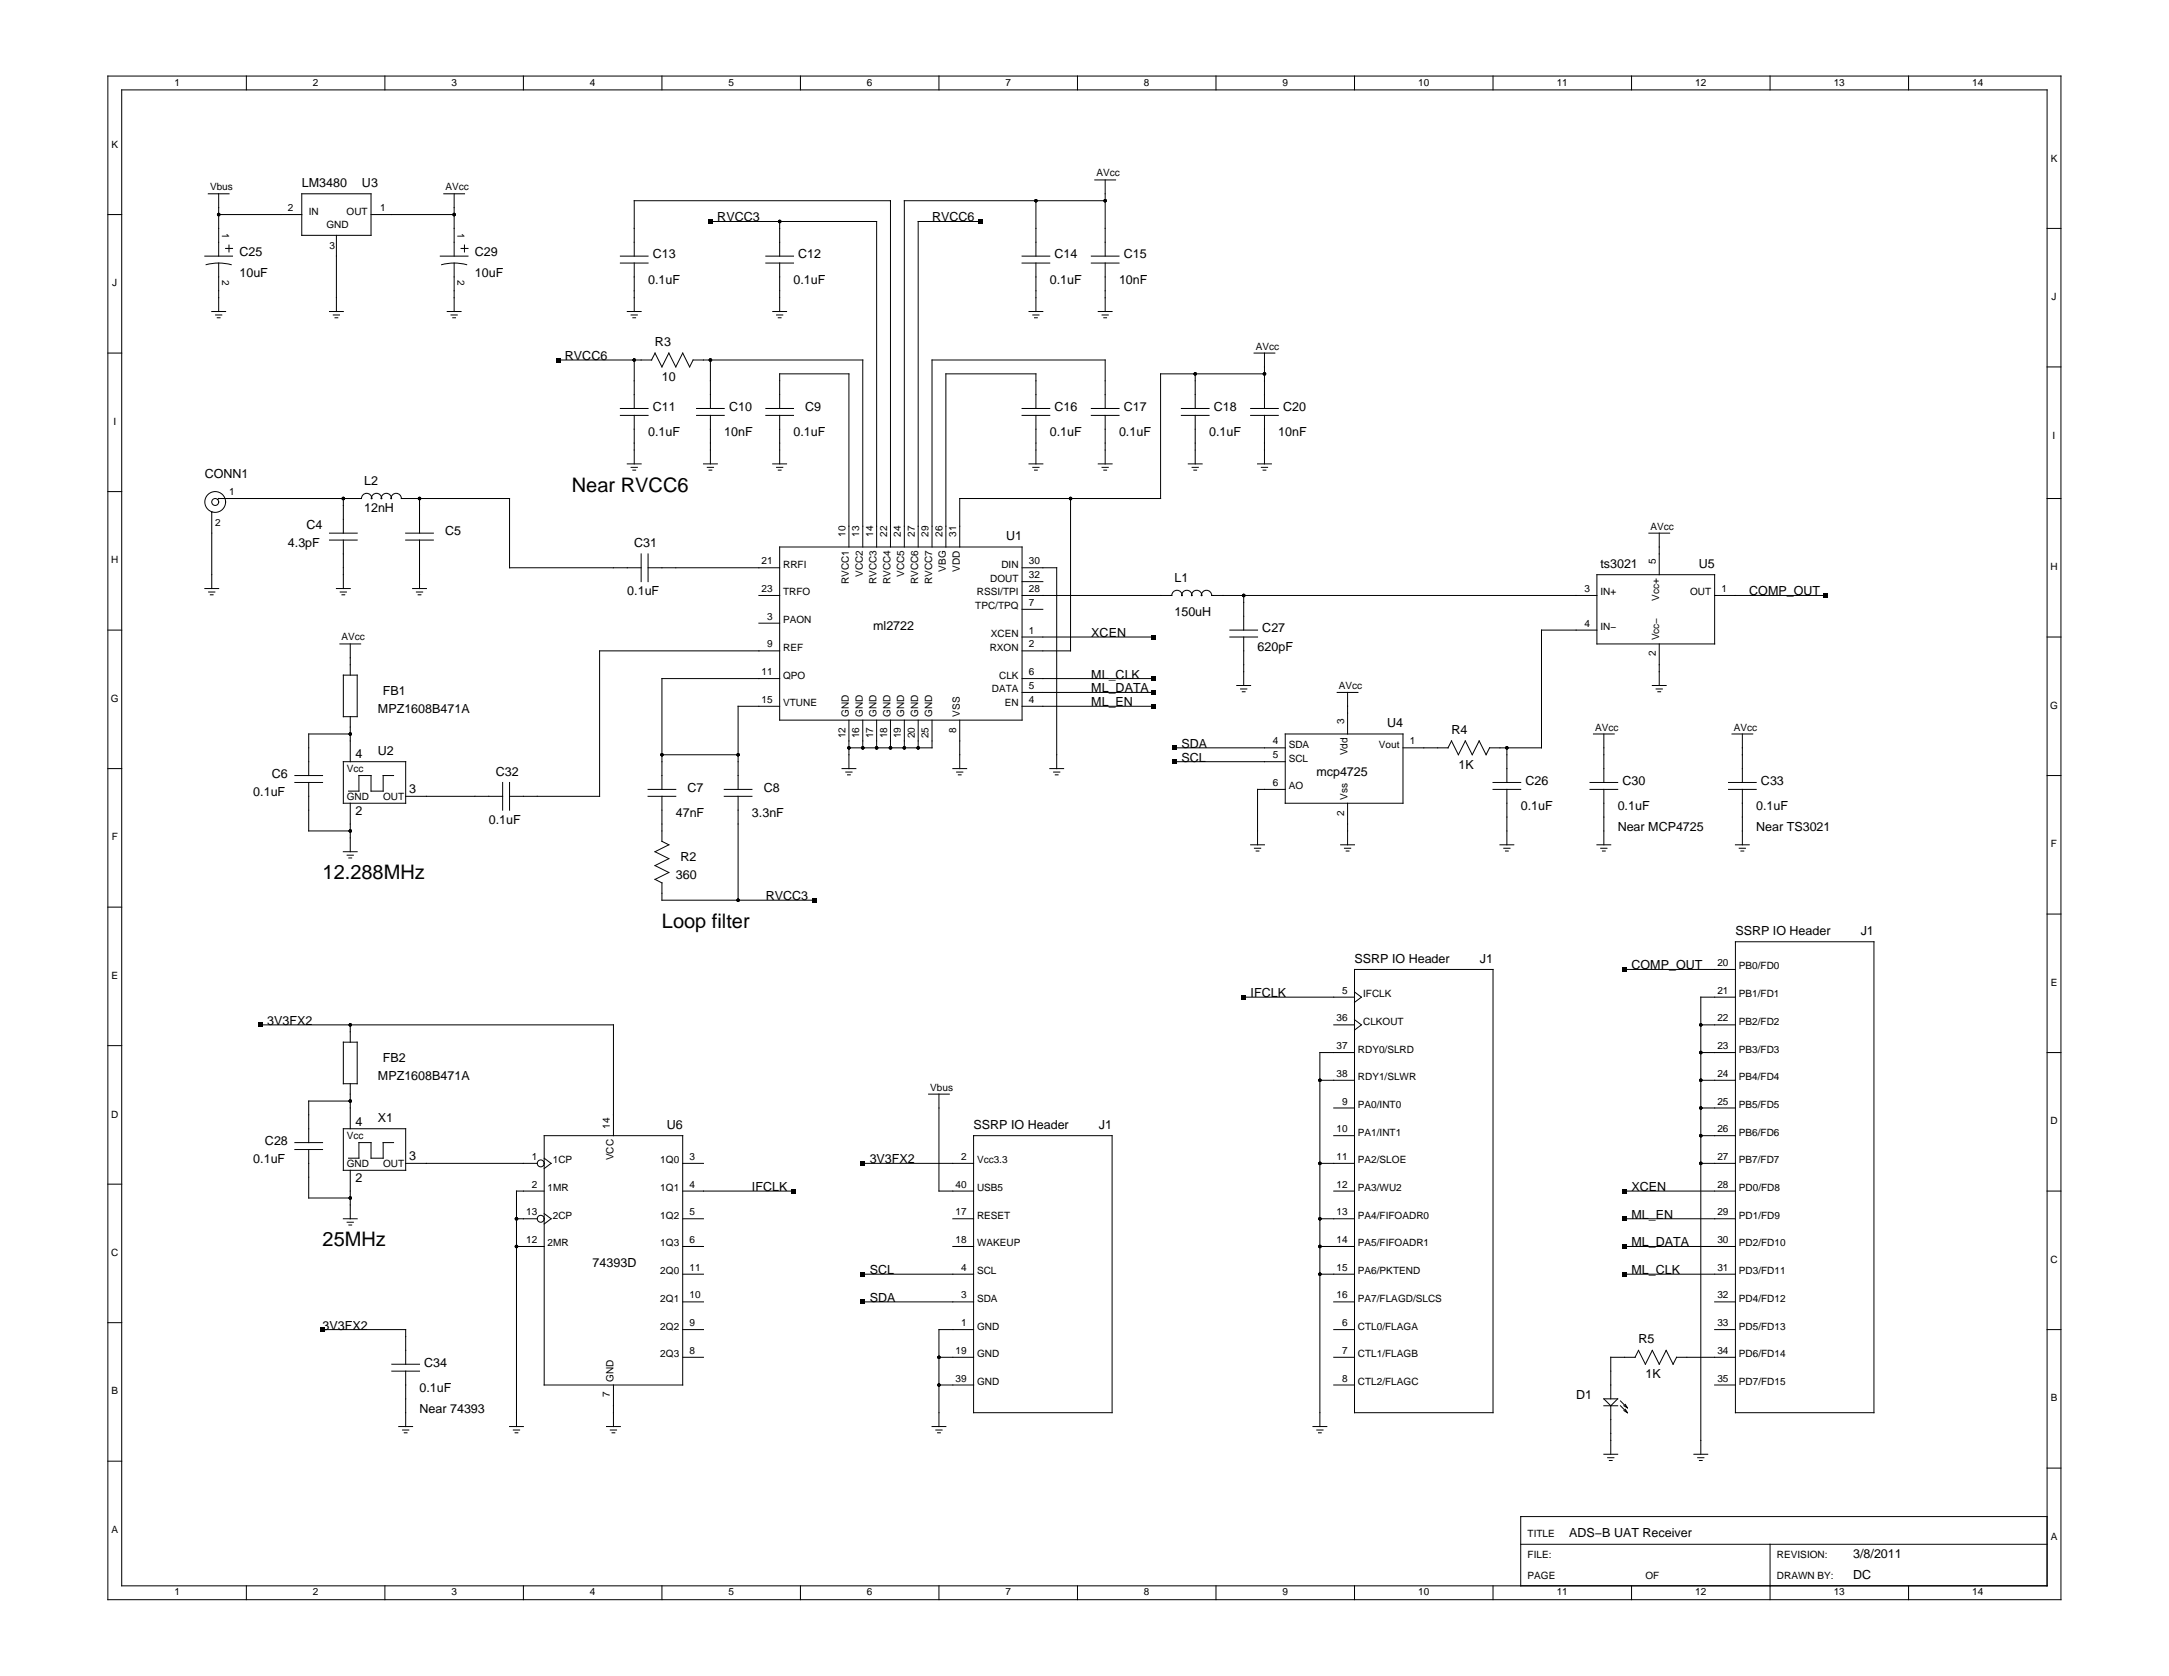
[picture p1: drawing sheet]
<svg xmlns="http://www.w3.org/2000/svg" width="279mm" height="216mm" viewBox="0 0 279 216" stroke-linecap="round" stroke-linejoin="round" font-family="sans-serif">
<g fill="none" stroke="#000" stroke-width=".13">
<path d="M13.9 9.8h251.6v196.3h-251.6zM15.7 11.6h248v192.7h-248zM31.7 9.8v1.8M49.6 9.8v1.8M67.4 9.8v1.8M85.3 9.8v1.8M103.1 9.8v1.8M121 9.8v1.8M138.8 9.8v1.8M156.6 9.8v1.8M174.5 9.8v1.8M192.3 9.8v1.8"/>
<path d="M210.2 9.8v1.8M228 9.8v1.8M245.9 9.8v1.8M13.9 27.6h1.8M26.4 33h3.6M26.6 34.1a6.2 6.2 0 0 1 3.2 0M26.8 25h2.7M28.2 27.6h10.7M28.2 25v8M28.2 33.9v6.2M29.1 32h.9M29.5 31.6v.9"/>
<path d="M38.9 25h8.9v5.3h-8.9zM43.3 30.3v9.8M47.8 27.6h10.7M56.7 33h3.6M56.9 34.1a6.2 6.2 0 0 1 3.2 0M57.2 25h2.6M58.5 25v8M58.5 33.9v6.2M59.4 32h.9M59.8 31.6v.9M79.9 33.9h3.6M79.9 33h3.6"/>
<path d="M81.7 33v-7.1h33v44.6M81.7 33.9v6.2M91.5 28.5h21.4v42M98.6 33.9h3.6M98.6 33h3.6M100.4 28.5v4.5M100.4 33.9v6.2M126.3 28.5h-8v42M131.7 33.9h3.5M131.7 33h3.5M133.4 25.9v7.1M133.4 33.9v6.2"/>
<path d="M140.6 33.9h3.5M140.6 33h3.5M141 23.2h2.7M142.4 25.9h-25.9v44.6M142.4 23.2v9.8M142.4 33.9v6.2M263.7 29.4h1.8M13.9 45.5h1.8M27.3 40.1h1.8M27.8 40.6h.8M28 40.9h.3M42.4 40.1h1.8"/>
<path d="M42.9 40.6h.8M43.2 40.9h.3M57.6 40.1h1.8M58.1 40.6h.8M58.3 40.9h.4M71.9 46.4h12M79.9 53.5h3.6M79.9 52.6h3.6M80.8 40.1h1.8M80.8 59.8h1.8M81.3 40.6h.8M81.5 40.9h.4"/>
<path d="M81.7 46.4v6.2M81.7 53.5v6.3M83.9 46.4l.5-.9 .9 1.8 .9-1.8 .9 1.8 .8-1.8 .9 1.8 .5-.9h21.8v24.1M89.7 53.5h3.6M89.7 52.6h3.6M90.6 59.8h1.8M91.5 46.4v6.2M91.5 53.5v6.3M98.6 53.5h3.6M98.6 52.6h3.6M99.5 40.1h1.8M99.5 59.8h1.8"/>
<path d="M100 40.6h.8M100.3 40.9h.3M100.4 52.6v-4.4h9v22.3M100.4 53.5v6.3M131.7 53.5h3.5M131.7 52.6h3.5M132.5 40.1h1.8M132.5 59.8h1.8M133 40.6h.8M133.3 40.9h.3M133.4 52.6v-4.4h-11.6v22.3M133.4 53.5v6.3"/>
<path d="M140.6 53.5h3.5M140.6 52.6h3.5M141.5 40.1h1.8M141.5 59.8h1.8M142 40.6h.8M142.2 40.9h.3M142.4 52.6v-6.2h-22.3v24.1M142.4 53.5v6.3M152.2 53.5h3.5M152.2 52.6h3.5M153.1 59.8h1.8M154 48.2v4.4"/>
<path d="M154 53.5v6.3M161.1 53.5h3.6M161.1 52.6h3.6M161.5 45.5h2.7M162 59.8h1.8M162.9 48.2h-13.4v16h-25.9v6.3M162.9 45.5v7.1M162.9 53.5v6.3M263.7 47.3h1.8M13.9 63.3h1.8M26.4 75.8h1.8M26.9 76.3h.8"/>
<path d="M27.1 76.6h.4M27.3 65.9v9.9M28 64.4l.2-.2h18.4a.65 .65 0 0 1 .6-.7 .65 .65 0 0 1 .7 .8 .64 .64 0 0 1 .6-.8 .64 .64 0 0 1 .6 .8 .64 .64 0 0 1 .7-.8 .64 .64 0 0 1 .6 .8 .65 .65 0 0 1 .6-.8 .65 .65 0 0 1 .7 .7h13.9v8.9h17M42.4 69.6h3.6M42.4 68.7h3.6M43.3 75.8h1.8M43.8 76.3h.8M44 76.6h.4M44.2 64.2v4.5M44.2 69.6v6.2M52.3 69.6h3.5M52.3 68.7h3.5"/>
<path d="M53.1 75.8h1.8M53.6 76.3h.8M53.9 76.6h.3M54 64.2v4.5M54 69.6v6.2M81.3 60.2h.8M81.5 60.6h.4M82.6 71.4v3.5M83.5 73.1h16.9M83.5 71.4v3.5M91.1 60.2h.8M91.3 60.6h.4"/>
<path d="M97.8 76.7h2.6M100 60.2h.8M100.3 60.6h.3M100.4 70.5h31.3v22.3h-31.3zM131.7 76.7h19.2a.65 .65 0 0 1 .7-.7 .65 .65 0 0 1 .6 .7 .64 .64 0 0 1 .7-.7 .64 .64 0 0 1 .6 .7 .64 .64 0 0 1 .6-.7 .64 .64 0 0 1 .7 .7 .65 .65 0 0 1 .6-.7 .65 .65 0 0 1 .7 .7h49.6M131.7 73.1h4.4v25.9M131.7 74.9h2.6M131.7 78.5h2.6M133 60.2h.8M133.3 60.6h.3M137.9 64.2v19.6h-6.2M142 60.2h.8"/>
<path d="M142.2 60.6h.3M153.6 60.2h.8M153.8 60.6h.3M160.2 76.7v4.5M162.5 60.2h.8M162.7 60.6h.4M205.7 74h15.2v9h-15.2zM212.4 68.7h2.7M213.7 68.7v5.3M220.9 76.7h14.2M263.7 64.2h1.8M13.9 81.2h1.8"/>
<path d="M13.9 99h1.8M38 99.9h3.6M43.8 83h2.7M44.2 87h1.8v5.3h-1.8zM44.2 98.1h8.1v5.4h-8.1zM45.1 83v4M45.1 92.3v5.8M45.1 94.6h-5.3v5.3M50.7 99.9h-1.3v2h-1.6v-2h-1.6v2h-1.3M85.3 97.2h9.8M97.8 80.3h2.6M100.4 87.4h-15.1v14.3"/>
<path d="M100.4 91h-5.3v10.7M100.4 83.8h-23.2v18.8h-11.6M108.5 99h1.7M109 99.5h.8M109.2 99.8h.3M109.4 92.8v6.2M111.1 92.8v3.5M112.9 92.8v3.5M114.7 92.8v3.5M116.5 92.8v3.5M118.3 92.8v3.5M120.1 92.8v3.5h-10.7"/>
<path d="M122.7 99h1.8M123.2 99.5h.8M123.4 99.8h.4M123.6 92.8v6.2M131.7 82.1h16.9M131.7 91h16.9M131.7 87.4h16.9M131.7 89.2h16.9M135.2 99h1.8M135.7 99.5h.8M135.9 99.8h.4M151.3 96.3h14.3"/>
<path d="M151.3 98.1h14.3M158.4 81.2h3.6M158.4 82.1h3.6M159.3 88.3h1.8M159.8 88.8h.8M160 89.1h.4M160.2 82.1v6.2M165.6 94.6h15.1v8.9h-15.1zM172.3 89.2h2.6M173.6 89.2v5.4M180.7 96.3h5.8M194.1 96.3v4.5"/>
<path d="M205.3 94.6h2.6M205.7 81.2h-7.1v15.1h-6.7l-.5 .9-.9-1.8-.9 1.8-.8-1.8-.9 1.8-.9-1.8-.5 .9M206.6 94.6v6.2M212.8 88.3h1.8M213.3 88.8h.8M213.6 89.1h.3M213.7 83v5.3M223.1 94.6h2.7M224.4 94.6v6.2M263.7 82.1h1.8M263.7 99.9h1.8M13.9 116.9h1.8"/>
<path d="M38 100.8h3.6M39.8 100.8v6.2h5.3M44.2 109.7h1.8M44.7 110.2h.8M44.9 110.5h.4M45.1 103.5v6.2M52.3 102.6h12.4M64.7 100.8v3.6M65.6 100.8v3.6M83.5 102.6h3.6M83.5 101.7h3.6M85.3 102.6v5.8l.9 .4-1.8 .9 1.8 .9-1.8 .9 1.8 .9-1.8 .9 .9 .4"/>
<path d="M85.3 113.7v2.3h19.6M93.3 102.6h3.6M93.3 101.7h3.6M95.1 102.6v13.4M161.1 108.8h1.8M161.6 109.3h.8M161.8 109.6h.4M165.6 101.7h-3.6v7.1M172.7 108.8h1.8M173.2 109.3h.8M173.4 109.6h.4M173.6 103.5v5.3"/>
<path d="M192.3 100.8h3.6M192.3 101.7h3.6M193.2 108.8h1.8M193.7 109.3h.8M193.9 109.6h.4M194.1 101.7v7.1M204.8 100.8h3.6M204.8 101.7h3.6M205.7 108.8h1.8M206.2 109.3h.8M206.4 109.6h.4M206.6 101.7v7.1"/>
<path d="M222.7 100.8h3.5M222.7 101.7h3.5M223.5 108.8h1.8M224 109.3h.8M224.3 109.6h.3M224.4 101.7v7.1M263.7 117.7h1.8M13.9 134.7h1.8M33.5 132h45.5v14.3M44.2 134.3h1.8v5.3h-1.8zM45.1 132v2.3M45.1 139.6v5.8"/>
<path d="M160.2 128.5h14.3M170 139.2h4.5M171.8 132h2.7M174.5 135.6h-4.5v48.2M174.5 124.9h17.8v57.1h-17.8zM174.5 127.8l.9 .7-.9 .6M174.5 131.4l.9 .6-.9 .7M209.3 124.9h14.2M219.1 135.6h4.4M219.1 132h4.4M219.1 139.2h4.4M223.5 121.3h17.9v60.7h-17.9z"/>
<path d="M223.5 128.5h-4.4v58.8M263.7 135.6h1.8M13.9 152.5h1.8M38 147.2h3.6M38 148.1h3.6M39.8 148.1v6.2h5.3M44.2 145.4h8.1v5.4h-8.1zM44.2 157h1.8M44.7 157.4h.8M44.9 157.8h.4M45.1 150.8v6.2M45.1 141.8h-5.3v5.4"/>
<path d="M50.7 147.2h-1.3v2h-1.6v-2h-1.6v2h-1.3M52.3 149.9h16.9M66.5 157h2.7M70.1 153.4h-3.6v30.4M70.1 146.3h17.8v32.1h-17.8zM70.1 149.2l.9 .7-.9 .6M70.1 156.3l.9 .7-.9 .7M87.9 153.4h14.3M87.9 149.9h2.7M87.9 157h2.7M111.1 149.9h14.3M119.6 140.9h2.7"/>
<path d="M121 140.9v12.5h4.4M122.7 157h2.7M125.4 146.3h17.9v35.7h-17.9zM170 149.9h4.5M170 157h4.5M171.8 153.4h2.7M171.8 146.3h2.7M171.8 142.7h2.7M209.3 153.4h14.2M209.3 157h14.2M219.1 149.9h4.4M219.1 146.3h4.4"/>
<path d="M219.1 142.7h4.4M263.7 153.4h1.8M13.9 170.4h1.8M41.6 171.3h10.7v4.4M50.5 176.6h3.5M50.5 175.7h3.5M52.3 176.6v7.2M66.5 160.6h3.6M79 178.4v5.4M87.9 171.3h2.7M87.9 160.6h2.7M87.9 164.1h2.7"/>
<path d="M87.9 167.7h2.7M87.9 174.8h2.7M111.1 164.1h14.3M111.1 167.7h14.3M121 174.8h4.4M121 178.4h4.4M122.7 160.6h2.7M125.4 171.3h-4.4v12.5M170 160.6h4.5M170 164.1h4.5M171.8 171.3h2.7M171.8 167.7h2.7"/>
<path d="M171.8 174.8h2.7M171.8 178.4h2.7M209.3 160.6h14.2M209.3 164.1h14.2M210.6 174.8l.5-.8 .9 1.7 .8-1.7 .9 1.7 .9-1.7 .9 1.7 .5-.9h7.5M210.6 174.8h-3.1v5.4M220.9 171.3h2.6M220.9 167.7h2.6M220.9 178.4h2.6M263.7 171.3h1.8M13.9 188.2h1.8M51.4 183.8h1.7"/>
<path d="M51.9 184.2h.8M52.1 184.6h.3M65.6 183.8h1.8M66.1 184.2h.8M66.4 184.6h.3M78.1 183.8h1.8M78.6 184.2h.8M78.8 184.6h.4M120.1 183.8h1.7M120.6 184.2h.8M120.8 184.6h.3M169.1 183.8h1.8"/>
<path d="M169.6 184.2h.8M169.8 184.6h.4M195.9 198.9h67.8M206.6 180.2h1.8l-.9 .9zM206.6 181.1h1.8M206.6 187.3h1.8M207.1 187.8h.8M207.3 188.1h.4M207.5 181.1v6.2M208.7 180.5l.9 .9M208.7 181.1l.9 .9M209.2 181.1l.4 .3"/>
<path d="M209.2 181.7l.4 .3M209.4 180.9l.2 .5M209.4 181.5l.2 .5M218.2 187.3h1.8M218.7 187.8h.8M218.9 188.1h.4M228 198.9v7.2M263.7 195.4h-67.8v8.9M263.7 189.1h1.8M31.7 204.3v1.8M49.6 204.3v1.8M67.4 204.3v1.8"/>
<path d="M85.3 204.3v1.8M103.1 204.3v1.8M121 204.3v1.8M138.8 204.3v1.8M156.6 204.3v1.8M174.5 204.3v1.8M192.3 204.3v1.8M210.2 204.3v1.8M245.9 204.3v1.8"/>
<circle cx="27.7" cy="64.7" r="1.34"/>
<circle cx="27.7" cy="64.7" r=".45"/>
<circle cx="69.7" cy="157" r=".45"/>
<circle cx="69.7" cy="149.9" r=".45"/>
</g>
<g fill="#000">
<path d="M91.2 28.3h.6v.5h-.6zM126 28.3h.6v.5h-.6zM71.6 46.1h.6v.5h-.6zM234.9 76.4h.5v.6h-.5zM148.3 90.7h.6v.6h-.6zM148.3 88.9h.6v.6h-.6zM148.3 87.1h.6v.6h-.6zM148.3 81.8h.6v.5h-.6zM151 97.9h.6v.5h-.6zM151 96.1h.6v.5h-.6zM104.6 115.7h.6v.5h-.6zM33.3 131.8h.5v.5h-.5z"/>
<path d="M159.9 128.2h.6v.5h-.6zM209 124.6h.5v.6h-.5zM101.9 153.2h.6v.5h-.6zM110.9 149.6h.5v.5h-.5zM209 156.7h.5v.6h-.5zM209 153.2h.5v.5h-.5zM41.3 171h.5v.5h-.5zM110.9 163.9h.5v.5h-.5zM110.9 167.4h.5v.6h-.5zM209 160.3h.5v.5h-.5zM209 163.9h.5v.5h-.5z"/>
<circle cx="28.2" cy="27.6" r=".22"/>
<circle cx="58.5" cy="27.6" r=".22"/>
<circle cx="100.4" cy="28.5" r=".22"/>
<circle cx="133.4" cy="25.9" r=".22"/>
<circle cx="142.4" cy="25.9" r=".22"/>
<circle cx="81.7" cy="46.4" r=".22"/>
<circle cx="91.5" cy="46.4" r=".22"/>
<circle cx="154" cy="48.2" r=".22"/>
<circle cx="162.9" cy="48.2" r=".22"/>
<circle cx="44.2" cy="64.2" r=".22"/>
<circle cx="54" cy="64.2" r=".22"/>
<circle cx="137.9" cy="64.2" r=".22"/>
<circle cx="160.2" cy="76.7" r=".22"/>
<circle cx="45.1" cy="94.6" r=".22"/>
<circle cx="85.3" cy="97.2" r=".22"/>
<circle cx="95.1" cy="97.2" r=".22"/>
<circle cx="109.4" cy="96.3" r=".22"/>
<circle cx="111.1" cy="96.3" r=".22"/>
<circle cx="112.9" cy="96.3" r=".22"/>
<circle cx="114.7" cy="96.3" r=".22"/>
<circle cx="116.5" cy="96.3" r=".22"/>
<circle cx="118.3" cy="96.3" r=".22"/>
<circle cx="194.1" cy="96.3" r=".22"/>
<circle cx="45.1" cy="107" r=".22"/>
<circle cx="95.1" cy="116" r=".22"/>
<circle cx="45.1" cy="132" r=".22"/>
<circle cx="170" cy="139.2" r=".22"/>
<circle cx="219.1" cy="135.6" r=".22"/>
<circle cx="219.1" cy="139.2" r=".22"/>
<circle cx="219.1" cy="132" r=".22"/>
<circle cx="45.1" cy="154.3" r=".22"/>
<circle cx="45.1" cy="141.8" r=".22"/>
<circle cx="66.5" cy="157" r=".22"/>
<circle cx="170" cy="149.9" r=".22"/>
<circle cx="170" cy="157" r=".22"/>
<circle cx="219.1" cy="149.9" r=".22"/>
<circle cx="219.1" cy="142.7" r=".22"/>
<circle cx="219.1" cy="146.3" r=".22"/>
<circle cx="66.5" cy="160.6" r=".22"/>
<circle cx="121" cy="174.8" r=".22"/>
<circle cx="121" cy="178.4" r=".22"/>
<circle cx="170" cy="164.1" r=".22"/>
<circle cx="170" cy="160.6" r=".22"/>
</g>
<g font-size="2.6">
<text x="73.7" y="63.3">Near RVCC6</text>
<text x="41.6" y="113.3">12.288MHz</text>
<text x="85.3" y="119.5">Loop filter</text>
<text x="41.6" y="160.6">25MHz</text>
</g>
<g font-size="1.6">
<text x="38.9" y="24.1">LM3480</text>
<text x="46.6" y="24.1">U3</text>
<text x="92.4" y="28.5">RVCC3</text>
<text x="120.1" y="28.5">RVCC6</text>
<text x="30.8" y="33">C25</text>
<text x="30.8" y="35.7">10uF</text>
<text x="61.2" y="33">C29</text>
<text x="61.2" y="35.7">10uF</text>
<text x="84.1" y="33.3">C13</text>
<text x="102.8" y="33.3">C12</text>
<text x="135.8" y="33.3">C14</text>
<text x="144.8" y="33.3">C15</text>
<text x="83.5" y="36.6">0.1uF</text>
<text x="102.2" y="36.6">0.1uF</text>
<text x="135.2" y="36.6">0.1uF</text>
<text x="144.1" y="36.6">10nF</text>
<text x="72.8" y="46.4">RVCC6</text>
<text x="84.4" y="44.6">R3</text>
<text x="84.1" y="52.9">C11</text>
<text x="85.3" y="49.1">10</text>
<text x="93.9" y="52.9">C10</text>
<text x="103.7" y="52.9">C9</text>
<text x="135.8" y="52.9">C16</text>
<text x="144.8" y="52.9">C17</text>
<text x="156.4" y="52.9">C18</text>
<text x="165.3" y="52.9">C20</text>
<text x="83.5" y="56.2">0.1uF</text>
<text x="93.3" y="56.2">10nF</text>
<text x="102.2" y="56.2">0.1uF</text>
<text x="135.2" y="56.2">0.1uF</text>
<text x="144.1" y="56.2">0.1uF</text>
<text x="155.7" y="56.2">0.1uF</text>
<text x="164.7" y="56.2">10nF</text>
<text x="26.4" y="61.5">CONN1</text>
<text x="46.9" y="62.4">L2</text>
<text x="37.1" y="70.5">4.3pF</text>
<text x="39.5" y="68.1">C4</text>
<text x="46.9" y="66">12nH</text>
<text x="57.3" y="69">C5</text>
<text x="81.7" y="70.5">C31</text>
<text x="129.6" y="69.6">U1</text>
<text x="80.8" y="76.7">0.1uF</text>
<text x="151.3" y="74.9">L1</text>
<text x="206.2" y="73.1">ts3021</text>
<text x="218.8" y="73.1">U5</text>
<text x="225.3" y="76.7">COMP_OUT</text>
<text x="112.5" y="81.2">ml2722</text>
<text x="140.6" y="82.1">XCEN</text>
<text x="151.3" y="79.4">150uH</text>
<text x="162" y="83.8">620pF</text>
<text x="162.6" y="81.5">C27</text>
<text x="49.3" y="89.5">FB1</text>
<text x="140.6" y="89.2">ML_DATA</text>
<text x="140.6" y="87.4">ML_CLK</text>
<text x="48.7" y="91.9">MPZ1608B471A</text>
<text x="140.6" y="91">ML_EN</text>
<text x="178.7" y="93.7">U4</text>
<text x="187" y="94.6">R4</text>
<text x="35" y="100.2">C6</text>
<text x="45.8" y="97.7">4</text>
<text x="48.7" y="97.2">U2</text>
<text x="63.9" y="99.9">C32</text>
<text x="88.6" y="102">C7</text>
<text x="98.4" y="102">C8</text>
<text x="152.2" y="98.1">SCL</text>
<text x="152.2" y="96.3">SDA</text>
<text x="169.6" y="99.9">mcp4725</text>
<text x="187.9" y="99">1K</text>
<text x="196.5" y="101.1">C26</text>
<text x="209" y="101.1">C30</text>
<text x="226.8" y="101.1">C33</text>
<text x="32.6" y="102.6">0.1uF</text>
<text x="45.8" y="105">2</text>
<text x="52.7" y="102.1">3</text>
<text x="63" y="106.1">0.1uF</text>
<text x="87.1" y="105.3">47nF</text>
<text x="96.9" y="105.3">3.3nF</text>
<text x="195.9" y="104.4">0.1uF</text>
<text x="208.4" y="107">Near MCP4725</text>
<text x="208.4" y="104.4">0.1uF</text>
<text x="226.2" y="104.4">0.1uF</text>
<text x="226.2" y="107">Near TS3021</text>
<text x="87.1" y="113.3">360</text>
<text x="87.7" y="110.9">R2</text>
<text x="98.6" y="116">RVCC3</text>
<text x="174.5" y="124">SSRP IO Header</text>
<text x="190.6" y="124">J1</text>
<text x="210.2" y="124.9">COMP_OUT</text>
<text x="223.5" y="120.4">SSRP IO Header</text>
<text x="239.7" y="120.4">J1</text>
<text x="161.1" y="128.5">IFCLK</text>
<text x="34.4" y="132">3V3FX2</text>
<text x="49.3" y="136.7">FB2</text>
<text x="48.7" y="139.2">MPZ1608B471A</text>
<text x="32.6" y="149.9">0.1uF</text>
<text x="34.1" y="147.5">C28</text>
<text x="45.8" y="145">4</text>
<text x="48.7" y="144.5">X1</text>
<text x="52.7" y="149.4">3</text>
<text x="85.9" y="145.4">U6</text>
<text x="112" y="149.9">3V3FX2</text>
<text x="125.4" y="145.4">SSRP IO Header</text>
<text x="141.6" y="145.4">J1</text>
<text x="45.8" y="152.3">2</text>
<text x="96.9" y="153.4">IFCLK</text>
<text x="210.2" y="153.4">XCEN</text>
<text x="210.2" y="157">ML_EN</text>
<text x="210.2" y="160.6">ML_DATA</text>
<text x="76.3" y="163.2">74393D</text>
<text x="112" y="164.1">SCL</text>
<text x="112" y="167.7">SDA</text>
<text x="210.2" y="164.1">ML_CLK</text>
<text x="41.6" y="171.3">3V3FX2</text>
<text x="211.1" y="173.1">R5</text>
<text x="54" y="179.3">0.1uF</text>
<text x="54.7" y="176">C34</text>
<text x="212" y="177.5">1K</text>
<text x="54" y="182">Near 74393</text>
<text x="203" y="180.2">D1</text>
<text x="202.1" y="198">ADS−B UAT Receiver</text>
<text x="238.7" y="200.7">3/8/2011</text>
<text x="238.7" y="203.4">DC</text>
</g>
<g font-size="1.3">
<text x="22.5" y="11">1</text>
<text x="40.3" y="11">2</text>
<text x="58.1" y="11">3</text>
<text x="76" y="11">4</text>
<text x="93.8" y="11">5</text>
<text x="111.7" y="11">6</text>
<text x="129.5" y="11">7</text>
<text x="147.4" y="11">8</text>
<text x="165.2" y="11">9</text>
<text x="182.7" y="11">10</text>
<text x="200.5" y="11">11</text>
<text x="218.4" y="11">12</text>
<text x="236.2" y="11">13</text>
<text x="254.1" y="11">14</text>
<text x="14.4" y="19">K</text>
<text x="141.2" y="22.7">AVcc</text>
<text x="264.2" y="20.8">K</text>
<text x="27.1" y="24.5">Vbus</text>
<text x="37.1" y="27.2">2</text>
<text x="39.8" y="27.6">IN</text>
<text x="42.1" y="29.4">GND</text>
<text x="44.7" y="27.6">OUT</text>
<text x="49" y="27.2">1</text>
<text x="57.4" y="24.5">AVcc</text>
<text x="28.6" y="30" transform="rotate(90 28.6 30)">1</text>
<text x="42.4" y="32.1">3</text>
<text x="58.9" y="30" transform="rotate(90 58.9 30)">1</text>
<text x="14.5" y="36.9">J</text>
<text x="28.6" y="36.1" transform="rotate(90 28.6 36.1)">2</text>
<text x="58.9" y="36.1" transform="rotate(90 58.9 36.1)">2</text>
<text x="264.3" y="38.7">J</text>
<text x="161.8" y="45">AVcc</text>
<text x="14.6" y="54.7">I</text>
<text x="264.4" y="56.5">I</text>
<text x="29.5" y="63.8">1</text>
<text x="27.7" y="67.8">2</text>
<text x="108.9" y="69.1" transform="rotate(-90 108.9 69.1)">10</text>
<text x="110.7" y="69.1" transform="rotate(-90 110.7 69.1)">13</text>
<text x="112.5" y="69.1" transform="rotate(-90 112.5 69.1)">14</text>
<text x="114.3" y="69.1" transform="rotate(-90 114.3 69.1)">22</text>
<text x="116" y="69.1" transform="rotate(-90 116 69.1)">24</text>
<text x="117.8" y="69.1" transform="rotate(-90 117.8 69.1)">27</text>
<text x="119.6" y="69.1" transform="rotate(-90 119.6 69.1)">29</text>
<text x="121.4" y="69.1" transform="rotate(-90 121.4 69.1)">26</text>
<text x="123.2" y="69.1" transform="rotate(-90 123.2 69.1)">31</text>
<text x="212.6" y="68.2">AVcc</text>
<text x="14.3" y="72.6">H</text>
<text x="98.1" y="72.7">21</text>
<text x="98.1" y="76.3">23</text>
<text x="100.9" y="73.1">RRFI</text>
<text x="100.9" y="76.7">TRFO</text>
<text x="109.4" y="75.3" transform="rotate(-90 109.4 75.3)">RVCC1</text>
<text x="111.1" y="74.3" transform="rotate(-90 111.1 74.3)">VCC2</text>
<text x="112.9" y="75.3" transform="rotate(-90 112.9 75.3)">RVCC3</text>
<text x="114.7" y="75.3" transform="rotate(-90 114.7 75.3)">RVCC4</text>
<text x="116.5" y="74.3" transform="rotate(-90 116.5 74.3)">VCC5</text>
<text x="118.3" y="75.3" transform="rotate(-90 118.3 75.3)">RVCC6</text>
<text x="120.1" y="75.3" transform="rotate(-90 120.1 75.3)">RVCC7</text>
<text x="121.8" y="73.6" transform="rotate(-90 121.8 73.6)">VBG</text>
<text x="123.6" y="73.6" transform="rotate(-90 123.6 73.6)">VDD</text>
<text x="125.8" y="76.7">RSSI/TPI</text>
<text x="127.6" y="74.9">DOUT</text>
<text x="129" y="73.1">DIN</text>
<text x="132.5" y="72.7">30</text>
<text x="132.5" y="74.5">32</text>
<text x="132.5" y="76.3">28</text>
<text x="204.1" y="76.3">3</text>
<text x="206.2" y="76.7">IN+</text>
<text x="213.3" y="72.7" transform="rotate(-90 213.3 72.7)">5</text>
<text x="213.7" y="77.4" transform="rotate(-90 213.7 77.4)">Vcc+</text>
<text x="217.7" y="76.7">OUT</text>
<text x="221.8" y="76.3">1</text>
<text x="264.1" y="73.5">H</text>
<text x="44" y="82.5">AVcc</text>
<text x="98.8" y="79.8">3</text>
<text x="98.8" y="83.4">9</text>
<text x="100.9" y="80.3">PAON</text>
<text x="100.9" y="83.8">REF</text>
<text x="125.6" y="78.5">TPC/TPQ</text>
<text x="127.5" y="83.8">RXON</text>
<text x="127.6" y="82.1">XCEN</text>
<text x="132.5" y="78">7</text>
<text x="132.5" y="81.6">1</text>
<text x="132.5" y="83.4">2</text>
<text x="204.1" y="80.7">4</text>
<text x="206.2" y="81.2">IN−</text>
<text x="213.7" y="82.5" transform="rotate(-90 213.7 82.5)">Vcc−</text>
<text x="98.1" y="87">11</text>
<text x="100.9" y="87.4">QPO</text>
<text x="127.8" y="89.2">DATA</text>
<text x="128.7" y="87.4">CLK</text>
<text x="132.5" y="87">6</text>
<text x="132.5" y="88.8">5</text>
<text x="172.5" y="88.8">AVcc</text>
<text x="213.3" y="84.6" transform="rotate(-90 213.3 84.6)">2</text>
<text x="14.3" y="90.4">G</text>
<text x="98.1" y="90.5">15</text>
<text x="100.9" y="91">VTUNE</text>
<text x="108.9" y="95.1" transform="rotate(-90 108.9 95.1)">12</text>
<text x="109.4" y="92.3" transform="rotate(-90 109.4 92.3)">GND</text>
<text x="110.7" y="95.1" transform="rotate(-90 110.7 95.1)">16</text>
<text x="111.1" y="92.3" transform="rotate(-90 111.1 92.3)">GND</text>
<text x="112.5" y="95.1" transform="rotate(-90 112.5 95.1)">17</text>
<text x="112.9" y="92.3" transform="rotate(-90 112.9 92.3)">GND</text>
<text x="114.3" y="95.1" transform="rotate(-90 114.3 95.1)">18</text>
<text x="114.7" y="92.3" transform="rotate(-90 114.7 92.3)">GND</text>
<text x="116" y="95.1" transform="rotate(-90 116 95.1)">19</text>
<text x="116.5" y="92.3" transform="rotate(-90 116.5 92.3)">GND</text>
<text x="117.8" y="95.1" transform="rotate(-90 117.8 95.1)">20</text>
<text x="118.3" y="92.3" transform="rotate(-90 118.3 92.3)">GND</text>
<text x="119.6" y="95.1" transform="rotate(-90 119.6 95.1)">25</text>
<text x="120.1" y="92.3" transform="rotate(-90 120.1 92.3)">GND</text>
<text x="123.2" y="94.4" transform="rotate(-90 123.2 94.4)">8</text>
<text x="123.6" y="92.3" transform="rotate(-90 123.6 92.3)">VSS</text>
<text x="129.4" y="91">EN</text>
<text x="132.5" y="90.5">4</text>
<text x="164" y="95.9">4</text>
<text x="173.1" y="93.2" transform="rotate(-90 173.1 93.2)">3</text>
<text x="181.6" y="95.9">1</text>
<text x="205.5" y="94.1">AVcc</text>
<text x="223.3" y="94.1">AVcc</text>
<text x="264.1" y="91.3">G</text>
<text x="44.7" y="99.5">Vcc</text>
<text x="164" y="97.7">5</text>
<text x="164" y="101.2">6</text>
<text x="166" y="96.3">SDA</text>
<text x="166" y="98.1">SCL</text>
<text x="166" y="101.7">AO</text>
<text x="173.6" y="97.3" transform="rotate(-90 173.6 97.3)">Vdd</text>
<text x="177.6" y="96.3">Vout</text>
<text x="44.7" y="103.1">GND</text>
<text x="49.4" y="103">OUT</text>
<text x="173.1" y="105.1" transform="rotate(-90 173.1 105.1)">2</text>
<text x="173.6" y="103" transform="rotate(-90 173.6 103)">Vss</text>
<text x="14.4" y="108.3">F</text>
<text x="264.2" y="109.2">F</text>
<text x="221.2" y="124.4">20</text>
<text x="224" y="124.9">PB0/FD0</text>
<text x="14.4" y="126.1">E</text>
<text x="172.2" y="131.6">36</text>
<text x="172.9" y="128">5</text>
<text x="175.6" y="128.5">IFCLK</text>
<text x="221.2" y="128">21</text>
<text x="221.2" y="131.6">22</text>
<text x="224" y="128.5">PB1/FD1</text>
<text x="264.2" y="127">E</text>
<text x="172.2" y="135.1">37</text>
<text x="174.9" y="135.6">RDY0/SLRD</text>
<text x="175.6" y="132">CLKOUT</text>
<text x="221.2" y="135.1">23</text>
<text x="224" y="132">PB2/FD2</text>
<text x="224" y="135.6">PB3/FD3</text>
<text x="14.3" y="144">D</text>
<text x="119.8" y="140.5">Vbus</text>
<text x="172.2" y="138.7">38</text>
<text x="172.9" y="142.3">9</text>
<text x="174.9" y="139.2">RDY1/SLWR</text>
<text x="174.9" y="142.7">PA0/INT0</text>
<text x="221.2" y="138.7">24</text>
<text x="221.2" y="142.3">25</text>
<text x="224" y="139.2">PB4/FD4</text>
<text x="224" y="142.7">PB5/FD5</text>
<text x="44.7" y="146.7">Vcc</text>
<text x="68.5" y="149.4">1</text>
<text x="71.2" y="149.9">1CP</text>
<text x="78.6" y="145.4" transform="rotate(-90 78.6 145.4)">14</text>
<text x="79" y="149.5" transform="rotate(-90 79 149.5)">VCC</text>
<text x="85.1" y="149.9">1Q0</text>
<text x="88.8" y="149.4">3</text>
<text x="123.8" y="149.4">2</text>
<text x="125.9" y="149.9">Vcc3.3</text>
<text x="172.2" y="145.9">10</text>
<text x="172.2" y="149.4">11</text>
<text x="174.9" y="146.3">PA1/INT1</text>
<text x="174.9" y="149.9">PA2/SLOE</text>
<text x="221.2" y="145.9">26</text>
<text x="221.2" y="149.4">27</text>
<text x="224" y="146.3">PB6/FD6</text>
<text x="224" y="149.9">PB7/FD7</text>
<text x="264.1" y="144.9">D</text>
<text x="44.7" y="150.4">GND</text>
<text x="49.4" y="150.3">OUT</text>
<text x="68.5" y="153">2</text>
<text x="70.5" y="153.4">1MR</text>
<text x="85.1" y="153.4">1Q1</text>
<text x="88.8" y="153">4</text>
<text x="123.1" y="153">40</text>
<text x="125.9" y="153.4">USB5</text>
<text x="172.2" y="153">12</text>
<text x="174.9" y="153.4">PA3/WU2</text>
<text x="221.2" y="153">28</text>
<text x="224" y="153.4">PD0/FD8</text>
<text x="14.3" y="161.8">C</text>
<text x="67.8" y="156.6">13</text>
<text x="67.8" y="160.1">12</text>
<text x="70.5" y="160.6">2MR</text>
<text x="71.2" y="157">2CP</text>
<text x="85.1" y="157">1Q2</text>
<text x="85.1" y="160.6">1Q3</text>
<text x="88.8" y="156.6">5</text>
<text x="88.8" y="160.1">6</text>
<text x="123.1" y="156.6">17</text>
<text x="123.1" y="160.1">18</text>
<text x="125.9" y="157">RESET</text>
<text x="125.9" y="160.6">WAKEUP</text>
<text x="172.2" y="156.6">13</text>
<text x="172.2" y="160.1">14</text>
<text x="174.9" y="157">PA4/FIFOADR0</text>
<text x="174.9" y="160.6">PA5/FIFOADR1</text>
<text x="221.2" y="156.6">29</text>
<text x="221.2" y="160.1">30</text>
<text x="224" y="157">PD1/FD9</text>
<text x="224" y="160.6">PD2/FD10</text>
<text x="85.1" y="164.1">2Q0</text>
<text x="85.1" y="167.7">2Q1</text>
<text x="88.8" y="163.7">11</text>
<text x="88.8" y="167.3">10</text>
<text x="123.8" y="163.7">4</text>
<text x="123.8" y="167.3">3</text>
<text x="125.9" y="164.1">SCL</text>
<text x="125.9" y="167.7">SDA</text>
<text x="172.2" y="163.7">15</text>
<text x="172.2" y="167.3">16</text>
<text x="174.9" y="164.1">PA6/PKTEND</text>
<text x="174.9" y="167.7">PA7/FLAGD/SLCS</text>
<text x="221.2" y="163.7">31</text>
<text x="221.2" y="167.3">32</text>
<text x="224" y="164.1">PD3/FD11</text>
<text x="224" y="167.7">PD4/FD12</text>
<text x="264.1" y="162.7">C</text>
<text x="85.1" y="171.3">2Q2</text>
<text x="88.8" y="170.8">9</text>
<text x="123.8" y="170.8">1</text>
<text x="125.9" y="171.3">GND</text>
<text x="172.9" y="170.8">6</text>
<text x="174.9" y="171.3">CTL0/FLAGA</text>
<text x="221.2" y="170.8">33</text>
<text x="224" y="171.3">PD5/FD13</text>
<text x="14.4" y="179.6">B</text>
<text x="79" y="178" transform="rotate(-90 79 178)">GND</text>
<text x="85.1" y="174.8">2Q3</text>
<text x="88.8" y="174.4">8</text>
<text x="123.1" y="174.4">19</text>
<text x="123.1" y="178">39</text>
<text x="125.9" y="174.8">GND</text>
<text x="125.9" y="178.4">GND</text>
<text x="172.9" y="174.4">7</text>
<text x="172.9" y="178">8</text>
<text x="174.9" y="174.8">CTL1/FLAGB</text>
<text x="174.9" y="178.4">CTL2/FLAGC</text>
<text x="221.2" y="174.4">34</text>
<text x="221.2" y="178">35</text>
<text x="224" y="174.8">PD6/FD14</text>
<text x="224" y="178.4">PD7/FD15</text>
<text x="78.6" y="180" transform="rotate(-90 78.6 180)">7</text>
<text x="264.2" y="180.5">B</text>
<text x="14.4" y="197.5">A</text>
<text x="196.8" y="200.7">FILE:</text>
<text x="196.8" y="203.4">PAGE</text>
<text x="196.8" y="198">TITLE</text>
<text x="212" y="203.4">OF</text>
<text x="228.9" y="200.7">REVISION:</text>
<text x="228.9" y="203.4">DRAWN BY:</text>
<text x="264.2" y="198.4">A</text>
<text x="22.5" y="205.5">1</text>
<text x="40.3" y="205.5">2</text>
<text x="58.1" y="205.5">3</text>
<text x="76" y="205.5">4</text>
<text x="93.8" y="205.5">5</text>
<text x="111.7" y="205.5">6</text>
<text x="129.5" y="205.5">7</text>
<text x="147.4" y="205.5">8</text>
<text x="165.2" y="205.5">9</text>
<text x="182.7" y="205.5">10</text>
<text x="200.5" y="205.5">11</text>
<text x="218.4" y="205.5">12</text>
<text x="236.2" y="205.5">13</text>
<text x="254.1" y="205.5">14</text>
</g>
</svg>
